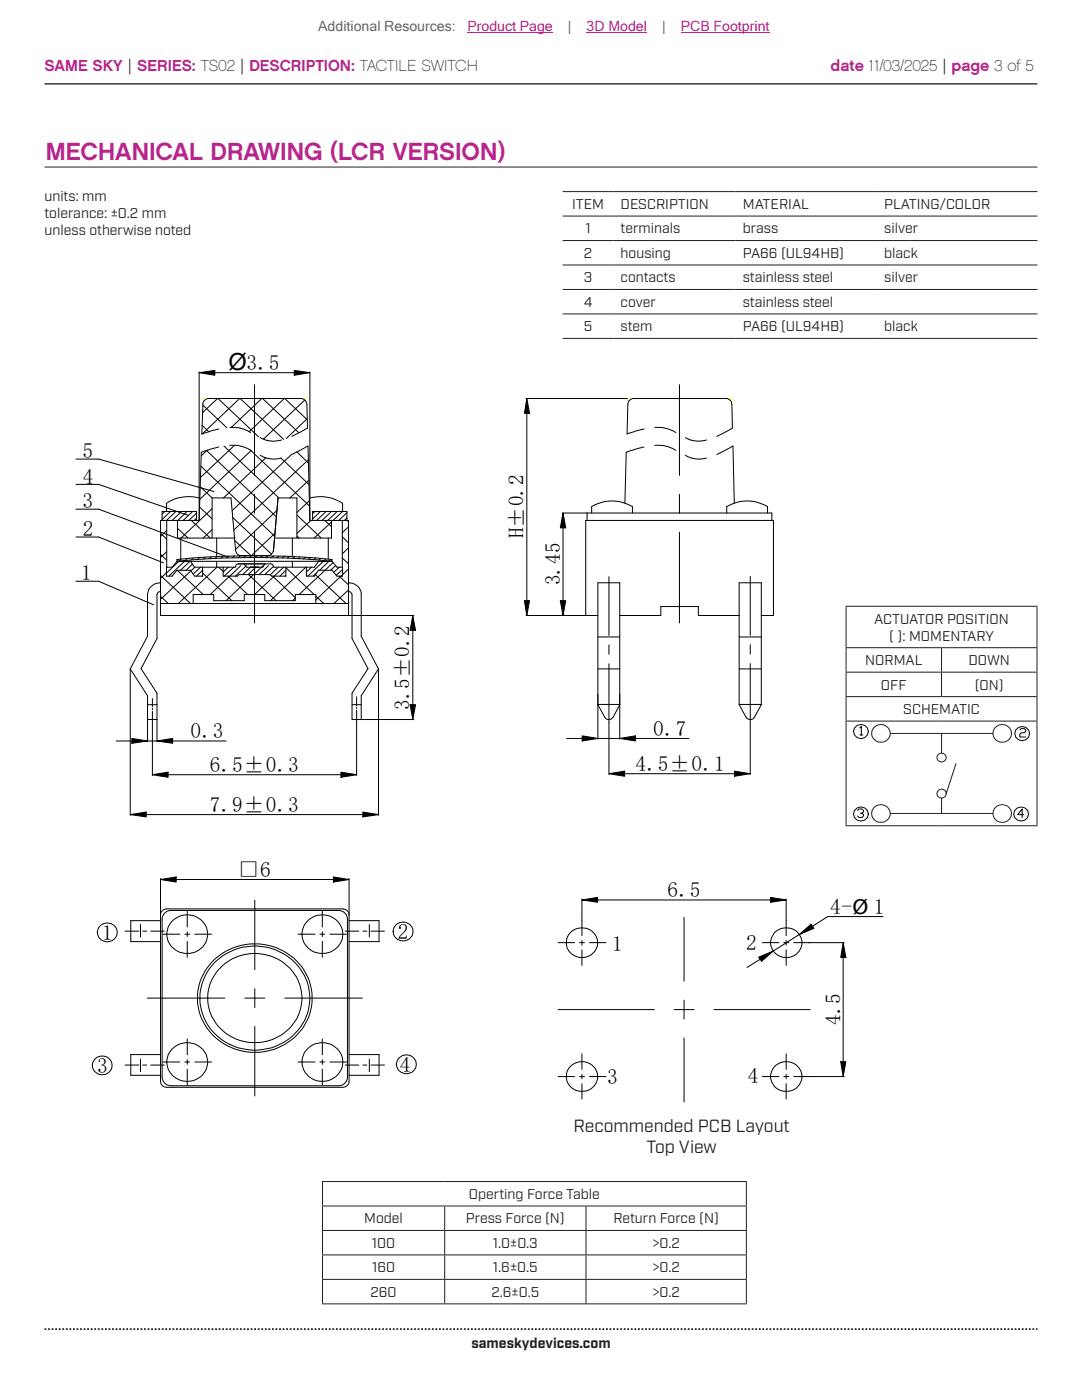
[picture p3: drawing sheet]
<svg xmlns="http://www.w3.org/2000/svg" width="216mm" height="279mm" viewBox="0 0 216 279" stroke-linecap="round" stroke-linejoin="round" font-family="sans-serif">
<path d="M8.9 16.7h198.1" fill="none" stroke="#231f20" stroke-width=".26"/>
<path d="M8.9 265.3h198.1" fill="none" stroke="#231f20" stroke-width=".35" stroke-dasharray=".4 .4 .4 .4 .4 .4" stroke-dashoffset=".7" stroke-linecap="butt"/>
<g fill="none" stroke="#000" stroke-width=".2">
<path d="M43.4 79.5l-3 2.8M43.5 79.5l8.1 7.7M47.8 79.5l-7.4 7.1M47.9 79.5l8.7 8.2M52.2 79.5l-6.1 5.8M52.4 79.5l7.2 6.9M56.7 79.5l-7 6.7M56.8 79.5l4.5 4.3M60.8 79.8l-8.2 7.8M105 79.5h20.3M105.1 79.5l.6 3h-1.1zM135.6 76.8v18.1"/>
<path d="M15.2 91.6h4.5l23 6.5M15.2 96.7h4.5l17.8 6.1M39.9 99.4a8.1 8.1 0 0 0-6.7 1v1.7M40 97.1l2.3 2.3M40.1 93l14.7 14M40.2 90.2l-.5 13.7h-7.7v18.9h50.6M40.3 84.9l1.4 1.3M40.4 80.8l4.8 4.5M40.5 80.7l-.2 5.9M41.2 89.9l14 13.2M41.4 89.8l-1.2 1.2M42.3 99.4h3.8l.9 10.4 .5 .9 .8 .2h5.3l.5-.2 .3-.4 .2-.5 .9-10.4"/>
<path d="M42.3 99.4v8M44.7 89l10.9 10.4M46.8 88.9l-6.8 6.4M49.9 89.8l11.8 11.2M50.1 89.9l-10.2 9.7M53 91.4l-8.4 8M55.5 99.4h3.7v8M55.5 99.4l-.9 10.7M56.1 91.4l5.5 5.3M58.2 90.7l-11.9 11.2M59.2 90.2l2.3 2.2M61.3 83.6l-4.2 3.9"/>
<path d="M61.5 91.8l-14.9 14M61.6 95.9l-3.8 3.5M61.7 99.9l-2.5 2.4M61.7 99.4a8.2 8.2 0 0 1 6.7 1v1.7l-1.9 1.8M105.1 82.5v37.4M135.6 98.7v3.7M15.2 107.2h4.5l12.9 5.1M15.2 101.6h4.5l25.7 9.6M15.2 116h4.5l10.9 4.7M32 110.6l1.3 1.2M32 106.4l1.3 1.2M32 119l1.6 1.4"/>
<path d="M32 118.1l-.4 .1-.3 .5v8.7l-3.2 6 3.2 4.9v9.7M32 116.3a2.54 2.54 0 0 0-2.6 2.4v8.3l-3.4 6.5M32 114.8l6 5.6M32.3 102.1h6.9v1.8M32.9 102.1l-.6 .5M33.2 114.3l-1.2 1.1M33.3 103.9v9.3M33.3 105.9l-1.3 1.2M33.3 110.1l-1.3 1.2M33.3 113.2l-.1 .1M34 102.1l-1.7 1.6M35.1 102.1l-1.9 1.8"/>
<path d="M35.3 112v-.3a156.8 156.8 0 0 1 31 0l-.1 .3a155.7 155.7 0 0 0-30.8 0M35.3 112l-1 1.2h-1.1v1.8h1.1l1-1.2h2.7l.8 1.2h1.6v-1.8M35.3 112h31l.9 1.2h1.2v1.8h-1.2l-.9-1.2h-2.7l-.8 1.2h-1.7v-1.8M35.4 113.8l5.1 4.9M35.4 105.4l2.1 2M35.4 103.9v3.5h11.4M35.7 112l-2.5 2.4M36.1 107.4v4.2M36.1 111.6l-.4 .4M36.2 102.1l-1.9 1.8M36.8 112l-3.1 3M37.3 102.1l-1.8 1.8"/>
<path d="M37.4 111.5l-.5 .4M37.9 112l-1.9 1.8M38 112l.8 1.2h8.2l.1-.5 .5-.2h6.4l.5 .2 .1 .5h8.2l.8-1.2M38.2 103.9l3.7 3.5M38.4 112.6l-1.3 1.2M38.4 102.1l-1.8 1.8M38.5 111.4l-.3 .4M38.9 113.2l-6.9 6.4M39.2 102.4l-1.5 1.5M39.2 103.5l-.4 .4M39.8 111.3l-.4 .4M39.8 101.2l2.5 2.4"/>
<path d="M40 113.2l-1.5 1.4M40.4 114.9l-.1 .1M40.4 114.4l5.9 5.5M40.4 113.8l-1.2 1.2M41 111.2l-.4 .4M42.2 111.2l-.5 .3M42.3 105.7l-1.8 1.7M42.3 101.5l-6.2 5.9M43.2 107.4v3.7M43.2 112v1.2M43.3 113.2l-7.7 7.2M43.3 111.1l-.4 .4"/>
<path d="M43.6 113.2l.9 .8M44.5 111.1l-.4 .3M44.5 113.2v1.8h2.8l.4-.3h6.2l.3 .3h2.8v-1.8M45.5 115l3.9 3.7M45.6 113.2l-1.1 1M45.7 111l-.5 .4M45.8 115l-3.9 3.7M46.4 103.3l7.8 7.3M46.6 113.2l-1.9 1.8M46.8 107.8l3.3 3.1M46.8 111l-.4 .3M47.9 111l-.4 .3"/>
<path d="M48 112.9l-2.1 2.1M48.7 112.5l.5 .7h3.1l.6-.7M49 111l-.4 .3M49.2 112.9l-2.2 2.1M49.6 114.7l5.5 5.2M50 113.2l-1.6 1.5M50.6 114.7l-5.5 5.2M51.1 113.2l-1.6 1.5M51.3 110.9l-.4 .4M52.3 111l-.3 .3M52.5 112.9l-1.9 1.8M53.4 111l-.4 .3"/>
<path d="M53.6 112.9l-1.9 1.8M54.4 115l4.5 4.3M54.6 111l-.4 .3M54.6 113l-1.8 1.7M54.9 106.4l-5.1 4.9M55.3 101.9l-8.3 7.8M55.5 113.2l-1.6 1.5M55.6 111l-.3 .3M56.6 113.2l-5.8 5.5M56.7 111l-.4 .4M57 113.8l-1.1 1.2M57 114.9l-.1 .1"/>
<path d="M57 113.3l5.7 5.4M57.7 111.1l-.3 .3M58.3 107.4v3.7M58.3 112v1.2M58.8 111.1l-.4 .4M58.9 119.4l-.5 .5M59.2 107l.5 .4M59.2 102.8l4.9 4.6M59.8 111.2l-.3 .3M60.9 111.2l-.4 .4M61 113.2l-7 6.7M61.8 103.9h7.7v18.9"/>
<path d="M61.9 111.3l-.3 .3M62.1 103.9l-2.9 2.6M62.2 113.2l-1.1 1M62.9 102.1l-.5 .4M62.9 114.7l6.2 5.7M63 111.4l-.4 .3M63 119l1.6 1.4M63.2 114.3l-.7 .7M63.9 102.1l-1.5 1.5M64 111.5l-.4 .3M64.5 112l-3.1 3M64.8 103.9l1.3 1.2"/>
<path d="M65 111.6l-.4 .3M65.1 102.1l-1.9 1.8M65.5 107.4v4.2M65.6 112l-1.8 1.8M66 111.6l-.3 .4M66.1 102.1l-1.8 1.8M66.1 104.2l-3.4 3.2M66.1 103.9v3.5h-11.3M66.5 112.3l-6.8 6.4M67 112.9l-1 .9M67.3 102.1l-1.9 1.8M67.7 115l1.8 1.7"/>
<path d="M67.7 113.2l-1.1 1M68.3 111.4l1.2 1.1M68.3 107.1l1.2 1.3M68.3 103.9v9.3M68.4 113.7l-1.3 1.1M69.2 102.1h-6.8v1.8M69.2 102.3l-1.6 1.6M69.2 103.4l-.5 .5M69.2 103.9l.3 .2M69.5 113.6l-6.5 6.1M69.5 118.1l.5 .1 .2 .5v8.7l3.2 6-3.2 4.9v5.3h12.4M69.5 116.3a2.46 2.46 0 0 1 2.6 2.4v8.3l3.4 6.5"/>
<path d="M69.5 117.7l-2.9 2.7M69.5 105.1l-1.2 1.2M69.5 109.3l-1.2 1.2M104.6 119.9h1.1l-.6 2.9zM111.8 119.9h1.1l-.6 2.9zM112.2 102.4h41.8v1.5M112.3 102.4l.6 2.9h-1.1zM112.3 105.3v14.6M117.1 102.4v1.5M118.1 102.4v-1.3a7.9 7.9 0 0 1 8.1 0v1.3M121.5 115.1v11.7M135.6 106.2v18.1"/>
<path d="M145 102.4v-1.3a7.9 7.9 0 0 1 8.2 0v1.3M147.5 116.3h4.4v24.3l-1.3 2.5a.98 .98 0 0 1-1.8 0l-1.3-2.5zM149.7 115v11.8M26 133.5v29.2M26 133.5l3.4 5.4v9.1M30.4 139.4v1.6M32 120.4h37.5M38.5 120.4v-1.7h4.1v1.2h6.1v-1.2h4.1v1.2h6.1v-1.2h4.1v1.7M71.2 139.1v1.8M75.5 133.5l-3.4 5.4v4.7M75.5 133.5v29.2M82.4 122.8l.5 3h-1.1z"/>
<path d="M82.4 125.8v14.8M105 122.8h14.3M116.9 122.8v-18.9h37.4v18.9h-2.4M119.3 127.1h4.4M119.3 133.5h4.4M121.5 128.7v1.9M121.5 132.5v22.1M123.7 122.8h8.2v-1.7h7.5v1.7h8.1M147.5 127.1h4.4M147.5 133.5h4.4M149.7 128.7v1.8M149.7 132.4v22.2"/>
<path d="M23.2 147.9h3.1M26.3 147.4l3.1 .5-3.1 .4zM29.4 143.6h1.9M29.4 140.6h1.9M29.4 147.9h1.9M30.4 154.6l3.1-.5v1zM30.4 141.4v.3M30.4 142v12.8M31.3 147.9l3.2-.5v.9zM33.5 154.6h34.5M34.5 147.9h10.6M68 154.1l3.2 .5-3.2 .5z"/>
<path d="M70.2 140.6h1.9M71.2 141.2v.3M71.2 141.8v13M81.8 140.6h1.1l-.5 3zM113 147.4h3.2M116.2 146.9l3.1 .5-3.1 .5zM119.3 147.5v-31.2h4.4v31.2M119.3 140.6l1.3 2.5M119.3 147.4h4.4M119.3 140.6h4.4M121.5 154.4l3.1-.5v1zM123.7 147.4l3.1-.5v1z"/>
<path d="M123.7 140.6l-1.3 2.5a.98 .98 0 0 1-1.8 0M124.6 154.4h22M126.8 147.4h10.7M146.6 153.9l3.1 .5-3.1 .5zM147.5 140.6h4.4M26 162.6l3.2-.5v.9zM29.2 162.6h43.2M32 175.5l3.2-.5v1zM32 175.3v40.5l.3 .7 .4 .4 .6 .1h35.1l.8-.3 .5-.6v-40.8M35.2 175.5h31.3M50.8 179.7v13.8M66.5 175l3.2 .5-3.2 .5z"/>
<path d="M72.4 162.1l3.1 .5-3.1 .4zM116.1 179.6l3.1-.5v1zM116.1 179.4v7.3M119.2 179.6h34.5M153.7 179.1l3.2 .5-3.2 .5zM156.9 179.4v7.3M19.9 184.9a1.91 1.91 0 0 1 3 0 1.91 1.91 0 0 1-.8 2.9 1.91 1.91 0 0 1-2.2-.6 1.91 1.91 0 0 1 0-2.3zM25 185.8h2.7M28 184.5v2.5M28.5 185.8h.8M29.4 199.2h15.5M30.1 185.8h2.7"/>
<path d="M32 182.6l.1-.5 .4-.5 .8-.2h35.1l.6 .1 .4 .4 .3 .7M32 183.7h-5.9v4.2h5.9M32.5 186.4h3.4M32.8 182.3l.5-.4 .6-.2h33.5a1.79 1.79 0 0 1 1.9 1.8v31.4a1.78 1.78 0 0 1-1.9 1.8h-33.2a1.79 1.79 0 0 1-1.9-1.8v-31.7zM34.3 183.9a4.1 4.1 0 0 1 4.6-1 4.1 4.1 0 0 1 2.5 4 4.1 4.1 0 0 1-4.5 3.4 4.1 4.1 0 0 1-3.6-4.3l.2-.9zM36.9 186.4h.9M37.4 181.9v3.1M37.4 186v.9M37.4 187.9v3.1M38.9 186.4h3.3M42.4 191.8a11.8 11.8 0 0 1 19.1 3.4 10.8 10.8 0 0 1-8.9 14.7 11.4 11.4 0 0 1-13.2-9.9 10.4 10.4 0 0 1 3-8.2zM42.8 192.1a11.2 11.2 0 0 1 18.8 4.8 10.5 10.5 0 0 1-10 12.6 10.7 10.7 0 0 1-11.6-11.8 10.6 10.6 0 0 1 2.8-5.6z"/>
<path d="M48.8 199.2h4M50.8 197.3v3.8M56.8 199.2h15.5M59.5 186.4h3.4M61.6 183.5a4.1 4.1 0 0 1 4.7-.4 4.1 4.1 0 0 1 2 4.3 4.1 4.1 0 0 1-4.6 2.8 4.1 4.1 0 0 1-3.4-4.2l.4-1.3zM63.8 186.4h1M64.3 181.9v3.1M64.3 186v.9M64.3 187.9v3.1M65.8 186.4h3.4M68.9 185.8h2.7M69.7 183.7h5.9v4.2h-5.9"/>
<path d="M72.4 185.8h.8M73.7 184.5v2.5M74 185.8h2.7M79.1 184.5a1.95 1.95 0 0 1 2.8 .1 1.95 1.95 0 0 1-.2 2.8 1.95 1.95 0 0 1-2.7-.2 1.95 1.95 0 0 1 .1-2.7zM111.4 188.1h3.3M113.7 186.2a3.1 3.1 0 0 1 4.2-.5 3.1 3.1 0 0 1 .9 4.1 3.1 3.1 0 0 1-3.9 1.1 3.1 3.1 0 0 1-1.8-3.6zM115.6 188.1h1M116.1 187.7v.9M116.1 189.6v3.1M117.6 188.1h3.3M136.5 183.1v12.7M136.5 199.6v3.8"/>
<path d="M152.1 188.1h3.3M154.5 186.2a3.1 3.1 0 0 1 4-.7 3.1 3.1 0 0 1 1.2 3.8 3.1 3.1 0 0 1-3.8 1.6 3.1 3.1 0 0 1-2-3.6zM156.4 188.1h1M156.9 187.7v.9M156.9 189.6v3.1M158.4 188.1h10.1M168.2 188.1l.6 3h-1zM168.2 191.1v20.8M25 212.6h2.7M28 211.4v2.5M28.5 212.6h.8M30.1 212.6h2.7"/>
<path d="M32 210.5h-5.9v4.1h5.9M32.5 211.9h3.4M34.3 209.4a4.1 4.1 0 0 1 4.6-1 4.1 4.1 0 0 1 2.5 4 4.1 4.1 0 0 1-4.5 3.4 4.1 4.1 0 0 1-3.6-4.3l.2-.9zM36.9 211.9h.9M37.4 207.4v3.1M37.4 211.5v.9M37.4 213.4v3.1M38.9 211.9h3.3M50.8 204.9v13.8M59.5 211.9h3.4M61.3 209.4a4.1 4.1 0 0 1 4.8-.9 4.1 4.1 0 0 1 2.2 4.4 4.1 4.1 0 0 1-4.8 2.8 4.1 4.1 0 0 1-3.1-4.7l.3-.8zM63.8 211.9h1"/>
<path d="M64.3 207.4v3.1M64.3 211.5v.9M64.3 213.4v3.1M65.8 211.9h3.4M68.9 212.6h2.7M69.7 210.5h5.9v4.1h-5.9M72.4 212.6h.8M73.7 211.4v2.5M74 212.6h2.7M79.6 211.2a1.94 1.94 0 0 1 2.9-.1 1.94 1.94 0 0 1-.4 2.9 1.93 1.93 0 0 1-2.5-.3 1.93 1.93 0 0 1 0-2.5zM111.4 201.5h19.2M111.4 214.9h3.3"/>
<path d="M113.7 212.9a3.1 3.1 0 0 1 4.2-.5 3.1 3.1 0 0 1 .9 4 3.1 3.1 0 0 1-4.3 1 3.1 3.1 0 0 1-1-4.2zM115.6 214.9h1M116.1 210.3v3.1M116.1 214.4v.9M116.1 216.3v3M117.6 214.9h3.3M134.5 201.5h4M136.5 207.2v12.7M142.5 201.5h19.2M152.1 214.9h3.3M154.5 212.9a3.1 3.1 0 0 1 4-.6 3.1 3.1 0 0 1 1.2 3.8 3.1 3.1 0 0 1-3.8 1.6 3.1 3.1 0 0 1-2-3.7zM156.4 214.9h1"/>
<path d="M156.9 210.3v3.1M156.9 214.4v.9M156.9 216.3v3M158.4 214.9h10.1M167.8 211.9h1l-.6 3z"/>
<circle cx="20.4" cy="212.6" r="1.93"/>
</g>
<g fill="#000">
<path d="M105.1 79.5l.6 3h-1.1zM104.6 119.9h1.1l-.6 2.9zM111.8 119.9h1.1l-.6 2.9zM112.3 102.4l.6 2.9h-1.1zM82.4 122.8l.5 3h-1.1zM26.3 147.4l3.1 .5-3.1 .4zM30.4 154.6l3.1-.5v1zM31.3 147.9l3.2-.5v.9zM68 154.1l3.2 .5-3.2 .5zM81.8 140.6h1.1l-.5 3zM116.2 146.9l3.1 .5-3.1 .5zM121.5 154.4l3.1-.5v1z"/>
<path d="M123.7 147.4l3.1-.5v1zM146.6 153.9l3.1 .5-3.1 .5zM26 162.6l3.2-.5v.9zM32 175.5l3.2-.5v1zM66.5 175l3.2 .5-3.2 .5zM72.4 162.1l3.1 .5-3.1 .4zM116.1 179.6l3.1-.5v1zM153.7 179.1l3.2 .5-3.2 .5zM168.2 188.1l.6 3h-1zM167.8 211.9h1l-.6 3z"/>
</g>
<path d="M40.5 79.9v.1" fill="none" stroke="#ff0" stroke-width=".2"/>
<path d="M40.5 79.5v.1M40.9 79.5h.1" fill="none" stroke="#ff0" stroke-width=".2"/>
<path d="M41.7 79.5h9.1" fill="none" stroke="#000" stroke-width=".2"/>
<path d="M40.5 79.5h.2M61.2 79.9v.1" fill="none" stroke="#ff0" stroke-width=".2"/>
<path d="M41.7 79.5l-.5 .1-.4 .3-.3 .8M61.2 80.7l.2 4.7M61.5 89l.3 14.9" fill="none" stroke="#000" stroke-width=".2"/>
<path d="M60.6 79.5h.2M61.2 79.5v.1" fill="none" stroke="#ff0" stroke-width=".2"/>
<path d="M50.8 79.5h9.1" fill="none" stroke="#000" stroke-width=".2"/>
<path d="M61 79.5h.2M125.3 79.8v.2" fill="none" stroke="#ff0" stroke-width=".2"/>
<path d="M59.9 79.5l.9 .3 .4 .9M125 90.2l-.3 10.2M125.3 80.7l-.2 5.9" fill="none" stroke="#000" stroke-width=".2"/>
<path d="M125.3 79.5v.1M125.7 79.5h.1" fill="none" stroke="#ff0" stroke-width=".2"/>
<path d="M126.5 79.5h9.2" fill="none" stroke="#000" stroke-width=".2"/>
<path d="M125.3 79.5h.1M146 79.8v.2" fill="none" stroke="#ff0" stroke-width=".2"/>
<path d="M126.5 79.5l-.5 .1-.4 .3-.3 .8M146 80.7l.1 4.7M146.3 89l.2 11.4" fill="none" stroke="#000" stroke-width=".2"/>
<path d="M145.5 79.5h.1M146 79.5v.1" fill="none" stroke="#ff0" stroke-width=".2"/>
<path d="M135.7 79.5h9.1" fill="none" stroke="#000" stroke-width=".2"/>
<path d="M145.9 79.5h.1" fill="none" stroke="#ff0" stroke-width=".2"/>
<g fill="none" stroke="#000" stroke-width=".2">
<path d="M39.7 74.4l3.2-.5v1zM39.7 74.2v29.6M42.9 74.4h15.8M50.8 76.8v18.1M58.7 73.9l3.1 .5-3.1 .5zM61.8 74.2v29.7M144.8 79.5l.7 .3a.87 .87 0 0 1 .5 .9M43.7 89.2l-3.5 1M43.7 85.6l-3.4 1M45.8 88.9l2 .1 2.2 .8M45.9 85.3l2.1 .1 2 .9M50.8 98.7v3.7"/>
<path d="M51.9 90.9l1.4 .6 .9 .1 2-.2M51.9 87.3l1.8 .7h1.1l1.4-.2M61.4 85.4l-3.2 1.7M61.5 89l-3.3 1.7M128.5 89.2l-3.5 1M128.5 85.6l-3.4 1M130.7 88.9l2 .1 2.2 .8M130.7 85.3l1.9 .1 2.3 .9M136.8 90.9l1.8 .7h1.2l1.2-.2M136.8 87.3l.9 .5 .9 .2h1l1.4-.2M146.1 85.4l-3.1 1.7M146.3 89l-3.3 1.7"/>
<path d="M32.3 102.1v1.8M50.8 106.2v18.1M69.2 102.1v1.8M43.9 193.2a9.6 9.6 0 0 1 16 3.8 9 9 0 0 1-9.1 11.1 8.9 8.9 0 0 1-8.2-13.1zM151.4 191l2.9-1.2-2.3 2zM151.7 191.4l-2.6 1.7M159.5 186.5l-5.2 3.3M159.5 186.5l2.3-2 .6 .8zM176.2 182.9h-11l-3.1 2"/>
</g>
<path d="M39.7 74.4l3.2-.5v1zM58.7 73.9l3.1 .5-3.1 .5zM151.4 191l2.9-1.2-2.3 2zM159.5 186.5l2.3-2 .6 .8z" fill="#000"/>
<g fill="none" stroke="#231f20" stroke-width=".2">
<path d="M8.9 33.3h198.1M112.3 38.2h94.7M112.3 43.1h94.7M112.3 48h94.7M112.3 52.9h94.7M112.3 57.8h94.7M112.3 62.7h94.7M112.3 67.5h94.7M168.7 121h38.3M168.7 129.3h38.3M168.7 134.1h38.3M168.7 139h38.3"/>
<path d="M168.8 121.1v8.1M168.8 129.3v4.8M168.8 134.2v4.7M168.8 139.1v4.7M187.9 129.3v4.8M187.9 134.2v4.7M206.9 121.1v8.1M206.9 129.3v4.8M206.9 134.2v4.7M206.9 139.1v4.7M168.7 143.9h38.3M168.8 144v20.7"/>
<path d="M177.6 146.4h20.5M187.9 146.4v3.9M187.9 159.3v3M190.8 152.3l-2 6.1M206.9 144v20.7M168.7 164.8h38.3M177.6 162.3h20.5M64.3 235.8h84.7M64.4 235.9v4.7M148.9 235.9v4.7M64.3 240.7h84.7M64.3 245.6h84.7"/>
<path d="M64.3 250.4h84.7M64.3 255.3h84.7M64.4 240.8v4.7M64.4 245.7v4.7M64.4 250.5v4.7M64.4 255.4v4.7M88.7 240.8v4.7M88.7 245.7v4.7M88.7 250.5v4.7M88.7 255.4v4.7M116.9 240.8v4.7M116.9 245.7v4.7"/>
<path d="M116.9 250.5v4.7M116.9 255.4v4.7M148.9 240.8v4.7M148.9 245.7v4.7M148.9 250.5v4.7M148.9 255.4v4.7M64.3 260.2h84.7"/>
<circle cx="175.8" cy="146.4" r="1.83"/>
<circle cx="187.9" cy="158.4" r=".92"/>
<circle cx="187.9" cy="151.2" r=".91"/>
<circle cx="200" cy="146.4" r="1.82"/>
<circle cx="175.8" cy="162.4" r="1.82"/>
<circle cx="200" cy="162.4" r="1.81"/>
</g>
<g fill="none" stroke="#050504" stroke-width=".2">
<path d="M171.6 145.3l.3-.3v1.7M171.6 146.7h.6M203.5 145.7l.3-.3h.6l.3 .3v.3l-.3 .2h-.6l-.3 .3v.6h1.2M171.1 161.7l.3-.3h.6l.3 .3v.3l-.3 .3h-.3M172 162.3l.3 .3v.3l-.3 .2h-.6l-.3-.2M204.3 162.6h-1.2l.9-1.2v1.7"/>
<circle cx="171.8" cy="146" r="1.46"/>
<circle cx="204" cy="146.4" r="1.45"/>
<circle cx="171.8" cy="162.5" r="1.45"/>
<circle cx="203.8" cy="162.5" r="1.44"/>
</g>
<path d="M93.3 6.5h17M117.1 6.5h12M135.8 6.5h17.8" fill="none" stroke="#bd238f" stroke-width=".2"/>
<text font-size="4.9" fill="#bd238f" x="9.1" y="31.9">MECHANICAL DRAWING (LCR VERSION)</text>
<text font-size="4.7" x="45.6" y="73.9">Ø3.5</text>
<g font-size="4.2">
<text x="16.4" y="91.5">5</text>
<text x="16.4" y="101.5">3</text>
<text x="16.6" y="96.5">4</text>
<text x="16.5" y="107">2</text>
<text x="104.5" y="107.4" transform="rotate(-90 104.5 107.4)">H±0.2</text>
<text x="16.2" y="115.8">1</text>
<text x="111.8" y="116.8" transform="rotate(-90 111.8 116.8)">3.45</text>
<text x="81.7" y="141.7" transform="rotate(-90 81.7 141.7)">3.5±0.2</text>
<text x="38" y="147.3">0.3</text>
<text x="130.3" y="146.8">0.7</text>
<text x="41.8" y="154">6.5±0.3</text>
<text x="126.8" y="153.8">4.5±0.1</text>
<text x="41.8" y="162">7.9±0.3</text>
<text x="47.6" y="175">□6</text>
<text x="133.2" y="179">6.5</text>
<text x="165.7" y="182.3">4-Ø 1</text>
<text x="20.4" y="187.6">1</text>
<text x="79.4" y="187.3">2</text>
<text x="122.2" y="189.9">1</text>
<text x="148.9" y="189.6">2</text>
<text x="167.7" y="204.6" transform="rotate(-90 167.7 204.6)">4.5</text>
<text x="19.4" y="214.2">3</text>
<text x="79.8" y="213.9">4</text>
<text x="121.2" y="216.4">3</text>
<text x="149.2" y="216.1">4</text>
</g>
<g font-size="3.5" fill="#231f20">
<text x="114.4" y="225.8">Recommended PCB Layout</text>
<text x="129" y="230.1">Top View</text>
</g>
<g font-size="3.2" fill="#bd238f">
<text x="8.9" y="14.3">SAME SKY | SERIES: TS02 | DESCRIPTION: TACTILE SWITCH</text>
<text x="165.7" y="14.3">date 11/03/2025 | page 3 of 5</text>
</g>
<g font-size="2.8" fill="#63676b">
<text x="63.5" y="6.1">Additional Resources:</text>
<text x="113.3" y="6.1">|</text>
<text x="132.1" y="6.1">|</text>
</g>
<g font-size="2.8" fill="#bd238f">
<text x="93.3" y="6.1">Product Page</text>
<text x="117.1" y="6.1">3D Model</text>
<text x="135.8" y="6.1">PCB Footprint</text>
</g>
<g font-size="2.8" fill="#231f20">
<text x="8.9" y="40.2">units: mm</text>
<text x="114.2" y="41.7">ITEM</text>
<text x="123.8" y="41.7">DESCRIPTION</text>
<text x="148.2" y="41.7">MATERIAL</text>
<text x="176.4" y="41.7">PLATING/COLOR</text>
<text x="8.9" y="43.6">tolerance: ±0.2 mm</text>
<text x="8.9" y="47">unless otherwise noted</text>
<text x="116.8" y="46.6">1</text>
<text x="123.8" y="46.6">terminals</text>
<text x="148.2" y="46.6">brass</text>
<text x="176.4" y="46.6">silver</text>
<text x="116.5" y="51.5">2</text>
<text x="123.8" y="51.5">housing</text>
<text x="148.2" y="51.5">PA66 (UL94HB)</text>
<text x="176.4" y="51.5">black</text>
<text x="116.5" y="56.4">3</text>
<text x="123.8" y="56.4">contacts</text>
<text x="148.2" y="56.4">stainless steel</text>
<text x="176.4" y="56.4">silver</text>
<text x="116.5" y="61.2">4</text>
<text x="123.8" y="61.2">cover</text>
<text x="148.2" y="61.2">stainless steel</text>
<text x="116.5" y="66.1">5</text>
<text x="123.8" y="66.1">stem</text>
<text x="148.2" y="66.1">PA66 (UL94HB)</text>
<text x="176.4" y="66.1">black</text>
<text x="174.4" y="124.5">ACTUATOR POSITION</text>
<text x="177.4" y="127.9">( ): MOMENTARY</text>
<text x="172.6" y="132.7">NORMAL</text>
<text x="175.8" y="137.6">OFF</text>
<text x="193.3" y="132.7">DOWN</text>
<text x="194.5" y="137.6">(ON)</text>
<text x="180.2" y="142.5">SCHEMATIC</text>
<text x="93.6" y="239.3">Operting Force Table</text>
<text x="72.7" y="244.2">Model</text>
<text x="93" y="244.2">Press Force (N)</text>
<text x="122.4" y="244.2">Return Force (N)</text>
<text x="74.2" y="249">100</text>
<text x="98.3" y="249">1.0±0.3</text>
<text x="130.2" y="249">&gt;0.2</text>
<text x="74.3" y="253.9">160</text>
<text x="98.4" y="253.9">1.6±0.5</text>
<text x="130.2" y="253.9">&gt;0.2</text>
<text x="73.9" y="258.8">260</text>
<text x="98.1" y="258.8">2.6±0.5</text>
<text x="130.2" y="258.8">&gt;0.2</text>
<text x="94.1" y="269">sameskydevices.com</text>
</g>
</svg>
